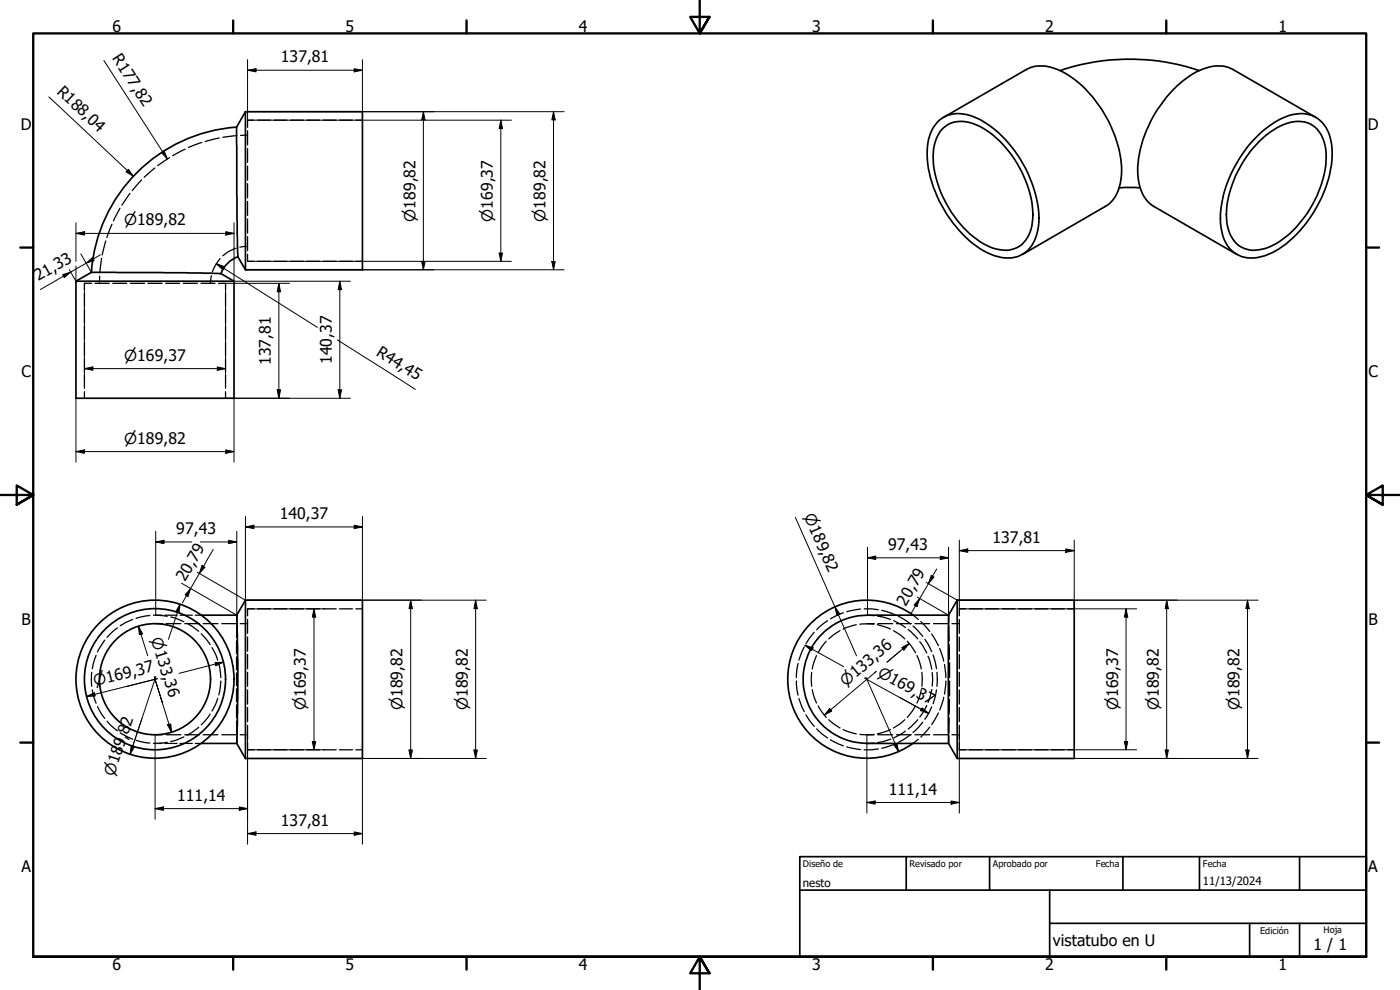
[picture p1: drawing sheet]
<svg xmlns="http://www.w3.org/2000/svg" width="420mm" height="297mm" viewBox="0 0 420 297" stroke-linecap="round" stroke-linejoin="round" font-family="sans-serif">
<!-- layer: Oculto (ISO) -->
<g fill="none" stroke="#000" stroke-width=".38">
<path d="M74.3 39.2v4.3M76.3 36.1h-2v2.1M77.3 36.1h3.9M82.2 36.1h3.9M87.1 36.1h4M92 36.1h3.9M97 36.1h3.9M101.9 36.1h3.9M106.8 36.1h2M39 58l-2.4 3.6M42.5 54l-2.8 3.2M46.5 50.4l-3.3 2.8"/>
<path d="M50.9 47.3l-3.6 2.4M55.6 44.8l-3.8 1.9M60.6 42.8l-4 1.4M65.8 41.4l-4.2 1.1M71.1 40.7l-4.2 .5M74.3 40.6h-2.1M74.3 44.6v4.2M74.3 49.8v4.3M74.3 55.1v4.3M30.5 77.5l-.5 4.3M31.7 72.3l-1 4.2M33.6 67.3l-1.5 4"/>
<path d="M36 62.5l-2 3.8M66 77.6l-1.1 1.6-1.1 2.4M70.9 74.5l-2.4 1.1-1.6 1.2M74.3 73.9l-2.3 .3M74.3 60.4v4.2M74.3 65.7v4.3M74.3 71v4.2M74.3 76.3v2.1h2M77.3 78.4h3.9M82.2 78.4h3.9M87.1 78.4h4M92 78.4h3.9"/>
<path d="M97 78.4h3.9M101.9 78.4h3.9M106.8 78.4h2M25.3 88v3.9M25.3 92.9v3.9M25.3 97.8v4M27.5 85h-2.2v2M28.5 85h4.3M29.9 82.9l-.1 2.1M33.8 85h4.2M39.1 85h4.3M44.4 85h4.2"/>
<path d="M49.7 85h4.2M55 85h4.2M60.3 85h4.2M63.4 82.7l-.2 2.3M65.6 85h2.1v2M67.7 88v3.9M67.7 92.9v3.9M67.7 97.8v4M25.3 102.7v4M25.3 107.7v3.9M25.3 112.6v3.9M25.3 117.5v2"/>
<path d="M67.7 102.7v4M67.7 107.7v3.9M67.7 112.6v3.9M67.7 117.5v2M28.8 196.6l-1.1 4M31.4 192.1l-2.1 3.5M35.2 188.4l-3.1 2.8M39.8 185.9l-3.7 1.9M45 184.6l-4.2 .9M46 184.6l4.2 .3M46.5 187.1h2.3M46.7 184.6h1.9"/>
<path d="M49.5 184.6h3.6M49.8 187.1h4.5M51.2 185.2l4 1.3M54 184.6h3.7M55.4 187.1h4.5M56.1 187l3.5 2.4M58.6 184.6h1.9M60.4 190.2l2.7 3.2M61 187.1h4.4M63.6 194.3l1.2 2.2 .5 1.6M65.7 199.1l.6 4.2M66.5 187.1h4.5"/>
<path d="M71 192.3v3.8M71 197.1v3.9M71.1 184.6v1.9M71.1 187.5l-.1 3.8M72.1 187.1h2.2M74.3 185.9v4.1M74.3 191.1v4.3M74.3 196.4v4.2M76.3 182.7h-2v2.1M77.3 182.7h3.9M82.2 182.7h3.9M87.1 182.7h4"/>
<path d="M92 182.7h3.9M97 182.7h3.9M101.9 182.7h3.9M106.8 182.7h2M239.5 199.1l-.4 1.9-.1 2.3M241.4 194.1l-1.6 3.9M244.3 189.7l-2.4 3.5M245 196.7l-.8 2.1-.4 1.9M248 192.4l-2.4 3.4M248.3 186.2l-3.2 2.8M252.1 189.2l-3.4 2.5M253.1 183.9l-3.9 1.8"/>
<path d="M257 187.4l-4 1.4M258.1 187.3h4.2M258.3 182.7l-4.2 .9M259.3 182.7l4.3 .2M260.2 187.1h2.2M260.3 184.6l2.1 .1M263.3 187.4l3.9 1.4M263.3 184.8l4 1.1M263.5 187.1h4.4M264.6 183.1l4.1 1.4M268.2 189.2l2.1 1.3 1.2 1.2M268.2 186.2l3.5 2.1"/>
<path d="M269 187.1h4.5M269.6 184.9l3.6 2.3M272.3 192.4l2.5 3.4M272.5 188.8l2.9 2.9M274 187.9l2.9 3M274.1 184.6l1.5 1.3M274.6 187.1h4.4M275.2 196.7l.8 2.1 .5 1.9M276 192.5l2.1 3.4M276.4 186.5l2.6 3M277.6 191.8l2 3.7M278.5 196.9l1.2 3.9"/>
<path d="M279.6 190.2l2 3.5M280 196.5l1.1 4.1M280.2 187.1h4.4M282 194.6l1.2 3.8M283.5 199.4l.3 3.9M284.7 184.6v2.2M284.8 187.9l.1 4.4M284.9 193.4v4.4M285 198.9v4.3M285.7 187.1h2.2M287.9 185.9v4.1M287.9 191.1v4.3"/>
<path d="M287.9 196.4v4.2M289.9 182.7h-2v2.1M290.9 182.7h3.9M295.8 182.7h3.9M300.7 182.7h4M305.6 182.7h4M310.6 182.7h3.9M315.5 182.7h3.9M320.4 182.7h2M27.6 201.7v4.2M27.7 207l1.1 4M29.3 212l2.1 3.6"/>
<path d="M32.1 216.4l1 1.1 2.1 1.8M36.1 219.9l3.7 1.9M59.6 218.2l-3.5 2.4M63.1 214.2l-2.7 3.3M65.3 209.5l-.5 1.7-1.2 2.1M66.3 204.3l-.6 4.2M71 201.9v3.8M71 206.7v3.9M71 211.5v3.9M71 216.3l.1 3.8M74.3 201.7v4.2M74.3 207v4.3"/>
<path d="M74.3 212.3v4.2M74.3 217.6v4.2M239 204.3l.1 2.4 .4 1.9M239.8 209.6l1.6 3.9M241.9 214.5l2.4 3.4M243.6 201.7v4.2M243.8 206.9l.4 1.9 .8 2.1M245.1 218.7l3.2 2.7M245.6 211.8l2.4 3.5M248.7 215.9l3.4 2.5M253 218.9l4 1.3M267.2 218.9l-3.9 1.3"/>
<path d="M271.5 215.9l-1.2 1.2-2.1 1.3M271.7 219.4l-3.5 2M274.8 211.8l-2.5 3.5M275.4 215.9l-2.9 2.8M276.5 206.9l-.5 1.9-.8 2.1M276.7 201.7v4.2M276.9 216.7l-2.9 3.1M278.1 211.7l-2.1 3.4M279 218.2l-2.6 3M279.6 212.1l-2 3.7M279.7 206.9l-1.2 3.8M279.8 201.8v4.1"/>
<path d="M281.1 207l-1.1 4.1M281.2 201.7v4.2M281.6 213.9l-2 3.5M283.2 209.2l-1.2 3.8M283.8 204.3l-.3 4M284.9 215.4l-.1 4.4M284.9 209.9v4.3M285 204.4v4.4M287.9 201.7v4.2M287.9 207v4.3M287.9 212.3v4.2M287.9 217.6v4.2"/>
<path d="M40.8 222.1l4.2 .8M46.5 220.5h2.3M46.7 223.1h1.9M49.5 223.1h3.6M49.8 220.5h4.5M50.2 222.7l-4.2 .3M54 223.1h3.7M55.2 221.1l-4 1.4M55.4 220.5h4.5M58.6 223.1h1.9M61 220.5h4.4M66.5 220.5h4.5"/>
<path d="M71.1 221.1v2M72.1 220.5h2.2M74.3 222.9v2.1h2M77.3 225h3.9M82.2 225h3.9M87.1 225h4M92 225h3.9M97 225h3.9M101.9 225h3.9M106.8 225h2M249.2 222l3.9 1.8M254.1 224.1l4.2 .8"/>
<path d="M258.1 220.3h4.2M260.2 220.5h2.2M262.4 222.9l-2.1 .2M263.5 220.5h4.4M263.6 224.7l-4.3 .3M267.3 221.8l-4 1M268.7 223.2l-4.1 1.3M269 220.5h4.5M273.2 220.5l-3.6 2.2M274.6 220.5h4.4M275.6 221.8l-1.5 1.3M280.2 220.5h4.4"/>
<path d="M284.7 220.8v2.3M285.7 220.5h2.2M287.9 222.9v2.1h2M290.9 225h3.9M295.8 225h3.9M300.7 225h4M305.6 225h4M310.6 225h3.9M315.5 225h3.9M320.4 225h2"/>
</g>
<g fill="#000">
<circle cx="71.1" cy="184.6" r=".19"/>
<circle cx="284.7" cy="184.6" r=".19"/>
<circle cx="71.1" cy="223.1" r=".19"/>
<circle cx="284.7" cy="223.1" r=".19"/>
</g>
<!-- layer: Visible (ISO) -->
<g fill="none" stroke="#000" stroke-width=".51">
<path d="M71 38.1a47 47 0 0 0-43.6 43.6M73.7 33.5l-2.7 4.6 .4 38.9 2.3 3.9M73.7 33.5v47.4M73.7 33.5h35.1v47.4h-35.1M281.3 36.7a9.5 9.5 0 0 1 10.7-1.7 33.8 33.8 0 0 1 17.6 19.6 24.8 24.8 0 0 1 1.3 16.5 8.8 8.8 0 0 1-11.3 5.9 26.7 26.7 0 0 1-14.5-11.4 32.2 32.2 0 0 1-6.5-23.6l1.1-3zM282.8 38.7a8.8 8.8 0 0 1 10.2-1.2 30.6 30.6 0 0 1 14.8 16.7 23.1 23.1 0 0 1 1.3 15.5 7.9 7.9 0 0 1-10.1 5 25.9 25.9 0 0 1-14.2-12.2 28.5 28.5 0 0 1-4.4-18.7l.9-2.9zM283.1 35.2l24.9-14.3a11.2 11.2 0 0 1 10.5 .4 35.5 35.5 0 0 1 16.5 20.8 22.2 22.2 0 0 1 .3 15.8l-1 1.6a7.3 7.3 0 0 1-2.6 2.5l-24.8 14.3M318.2 21.2a65 65 0 0 1 41.7 0M394.9 35.2l-24.8-14.3a11.3 11.3 0 0 0-10.6 .4 36.1 36.1 0 0 0-16.5 20.8 22.6 22.6 0 0 0-.2 15.8l1.5 2.4 1.3 1.2 25.6 14.8M335.9 56.4h6.3M376.4 41.8a25 25 0 0 1 11.7-7.5 9 9 0 0 1 11.3 7.7 29.8 29.8 0 0 1-4 19.8 31.4 31.4 0 0 1-15.9 15 9.4 9.4 0 0 1-11.1-3 18 18 0 0 1-1.6-13.6 38.7 38.7 0 0 1 9.6-18.4zM378 42.3a17.4 17.4 0 0 1 11.9-5.9 8 8 0 0 1 7.8 7.4 27.7 27.7 0 0 1-4.4 18.7 26.9 26.9 0 0 1-13.3 12 8.2 8.2 0 0 1-10.2-3.1 18 18 0 0 1-.5-14.6 35.2 35.2 0 0 1 8.7-14.5z"/>
<path d="M71.4 77a8.5 8.5 0 0 0-5.1 5.1M22.8 84.4h47.4M66.3 82.1l-10.4-.3-28.5-.1-4.6 2.7v35.1h47.4v-35.1M66.3 82.1l3.9 2.3M60.5 184.6h10.6M71.1 184.6l.3 13.6-.3 24.9M73.7 180.1v47.5M73.7 180.1h35.1v47.5h-35.1M73.7 180.1l-2.6 4.5M274 184.6a23.7 23.7 0 0 0-37.6 19.2 23.7 23.7 0 0 0 37.6 19.2M284.7 184.6h-24.4a19.2 19.2 0 0 0-19.3 19.2 19.2 19.2 0 0 0 19.3 19.3h24.4M284.7 184.6v38.5"/>
<path d="M287.3 180.1h35.1v47.5h-35.1l-2.6-4.5M287.3 180.1v47.5M287.3 180.1l-2.6 4.5M60.5 223.1h10.6M71.1 223.1l2.6 4.5"/>
<circle cx="46.5" cy="203.8" r="23.7"/>
<circle cx="46.5" cy="203.8" r="21.2"/>
<circle cx="46.5" cy="203.8" r="16.7"/>
</g>
<!-- layer: Borde (ISO) -->
<g fill="none" stroke="#000" stroke-width=".7">
<path d="M70 6.1v3.9M140 6.1v3.9M210 0v10l-2.9-4.9h5.8l-2.9 4.9 2.9-4.9M280 6.1v3.9M350 6.1v3.9M6.1 74.3h3.9M410 74.3h3.9M0 148.5h10l-5-2.8v5.7l5-2.9-5 2.9M420 148.5h-10l5-2.8v5.7l-5-2.9 5 2.9M6.1 222.8h3.9M410 222.8h3.9M10 287.1v-277.1h400v277.1h-400h400"/>
<path d="M70 287.1v3.8M140 287.1v3.8M212.9 292l-2.9-4.9 2.9 4.9h-5.8l2.9-4.9v9.9M280 287.1v3.8M350 287.1v3.8"/>
</g>
<path d="M240 257h170v30.1h-170zM272 257v10.1M297 257v10.1M337 257v10.1M360 257v10.1M390 257v10.1M240 267.1h170M315 277h95M315 267.1v20M375 277v10.1M390 277v10.1" fill="none" stroke="#000" stroke-width=".51"/>
<!-- layer: Cota (ISO) -->
<g fill="none" stroke="#000" stroke-width=".3">
<path d="M31.2 18.1l19 29.6M74.3 17.9v18.2h79.2M108.8 17.9v18.2M14.7 29.1l25.3 23.8M73.7 33.5h95.6M74.3 21.1l2.5-.5v1zM74.3 21.1h34.5M106.3 20.6l2.5 .5-2.5 .5zM127.1 33.5l.5 2.5h-1zM127.1 33.5v47.4M150.3 36.1l.5 2.5h-1zM150.3 36.1v42.3"/>
<path d="M166.1 33.5l.5 2.5h-1zM166.1 33.5v47.4M38.5 50.8l1.5 2.1-2.2-1.4zM48.5 45.8l.8-.5 .9 2.4zM22.8 70l2.5-.5v1zM22.8 66.9v11.5M22.8 79.8v4.6l-2-3.5M22.8 70h47.4M24.3 76.2l3.1 5.5M25.8 79l1.9-1.7 .6 .9zM30.2 76.4l-18.1 10.5M64.9 79.1l2.4 .9-.6 .9z"/>
<path d="M64.9 79.1l30.3 19.1M67.8 69.5l2.4 .5-2.4 .5zM70.2 66.9v17.5h35M74.3 78.4h79.2M126.6 78.5h1l-.5 2.4zM149.8 75.9h1l-.5 2.5zM165.6 78.5h1l-.5 2.4zM18.8 82.4l2.4-.8-1.9 1.7zM25.3 85v28.8M73.7 80.9h95.6M83.7 85l.5 2.6h-1zM83.7 85v34.5"/>
<path d="M86.9 85h-19.2v28.8M102 84.4l.5 2.5h-1zM102 84.4v35.1M22.8 119.5v19.2M25.3 110.6l2.6-.5v1zM25.3 110.6h42.4M65.2 110.1l2.5 .5-2.5 .5zM67.7 119.5h37.5M70.2 119.5v19.2M83.2 117h1l-.5 2.5zM101.2 102l23.5 14.8M101.5 117h1l-.5 2.5z"/>
<path d="M22.8 135.5l2.5-.5v1zM22.8 135.5h47.4M67.8 135l2.4 .5-2.4 .5zM46.7 159.4v25.2M71.1 159.4v25.2l-16.6-9.6M73.7 158.1l2.5-.5v1zM73.7 158.1h35.1M73.7 154.9v25.2M106.3 157.6l2.5 .5-2.5 .5zM108.8 154.9v25.2M238.7 155.2l18.3 41.6M46.7 162.6l2.5-.5v1z"/>
<path d="M46.7 162.6h10.8M57.2 176.6l-.8 2.4-.8-.5zM59.2 171.7l14.5 8.4M60.1 162.6h11M60.6 169.7l.9 .5-1.7 1.9zM64 164.8l-9.3 16.1M68.6 162.1l2.5 .5-2.5 .5zM260.3 167.4l2.5-.5v1zM260.3 167.4h24.4M260.3 164.2v20.4M276 179.6l-.8 2.4-.9-.5zM277.9 174.7l9.4 5.4h90.3"/>
<path d="M279.5 172.7l.8 .5-1.7 1.9zM281.1 170.7l-7.6 13.2M282.2 166.9l2.5 .5-2.5 .5zM284.7 164.2v20.4l-9.4-5.4M287.9 165.2l2.5-.5v1zM287.9 162v20.7h53.2M287.9 165.2h34.5M319.8 164.7l2.6 .5-2.6 .5zM322.4 162v20.7M41.5 187.9l1.3 2.3-1 .2zM41.5 187.9l2.8 8.8M54 181.3l-.3 2.5-.9-.3z"/>
<path d="M54 181.3l-3.5 10.5M64.5 198.8l2.6-.1-2.3 1.1zM67.1 198.7l-13.4 3.3M73.7 180.1h72.2M74.3 182.7h23.1M94.2 182.7l.5 2.5h-1zM94.2 182.7v42.3M123.3 180.1l.5 2.5h-1.1zM123.3 180.1v47.5M142.7 180.1l.6 2.5h-1.1zM142.7 180.1v47.5M241.6 193.6l2.4 .8-.5 .8z"/>
<path d="M241.6 193.6l11.6 6.4M250.6 182.1l1.4 2.1-.9 .4zM270.6 194.3l2.3-1.2-1.6 2zM272.9 193.1l-6.7 5.6M337.9 182.7l.6 2.5h-1.1zM337.9 182.7v42.3M350.1 180.1l.5 2.5h-.9zM350.1 180.1v47.5M374.4 180.1l.5 2.5h-1zM374.4 180.1v47.5M26 209l2.3-1.1 .3 .9zM38 206l9.2-2.4-21.2 5.4"/>
<path d="M46.8 202.9l-7.4 22.2M48.8 210.9l-2.5-7.8 5.2 16.7M50.3 217.5l.9-.3 .3 2.6zM249 212.6l.6 .7-2.2 1.3zM259.4 203.4l19.3 10.6M259.8 203.1l9.9 22.4M262.4 201.9l.6-.4-15.6 13.1M270.1 209.3l8.7 4.8M276.7 212.4l2 1.6-2.4-.8zM39.4 223.8l.9 .3-1.2 2.2zM39.8 224l-.7 2.3M46.5 220.5v25.3"/>
<path d="M73.7 227.6h72.2M74.3 220.5v32.8M74.3 225h23.1M93.7 222.5h1l-.5 2.5zM108.8 225v28.3M122.7 225h1.1l-.5 2.6zM142.2 225h1.1l-.6 2.6zM260.2 220.5v23.5M268.2 223.4l1-.3 .5 2.4zM287.3 227.6h90.3M287.9 225h53.2M287.9 220.5v23.5"/>
<path d="M337.4 222.5h1.1l-.6 2.5zM349.7 225h.9l-.5 2.6zM373.9 225h1l-.5 2.6zM46.5 242.6l2.5-.5v1zM46.5 242.6h27.8M71.8 242.1l2.5 .5-2.5 .5zM74.3 250.1l2.5-.5v1zM74.3 250.1h34.5M106.3 249.6l2.5 .5-2.5 .5zM260.2 240.8l2.4-.5v1zM260.2 240.8h27.7M285.4 240.3l2.5 .5-2.5 .5z"/>
</g>
<g fill="#000">
<path d="M74.3 21.1l2.5-.5v1zM106.3 20.6l2.5 .5-2.5 .5zM127.1 33.5l.5 2.5h-1zM150.3 36.1l.5 2.5h-1zM166.1 33.5l.5 2.5h-1zM38.5 50.8l1.5 2.1-2.2-1.4zM48.5 45.8l.8-.5 .9 2.4zM22.8 70l2.5-.5v1zM25.8 79l1.9-1.7 .6 .9zM64.9 79.1l2.4 .9-.6 .9zM67.8 69.5l2.4 .5-2.4 .5zM126.6 78.5h1l-.5 2.4z"/>
<path d="M149.8 75.9h1l-.5 2.5zM165.6 78.5h1l-.5 2.4zM18.8 82.4l2.4-.8-1.9 1.7zM83.7 85l.5 2.6h-1zM102 84.4l.5 2.5h-1zM25.3 110.6l2.6-.5v1zM65.2 110.1l2.5 .5-2.5 .5zM83.2 117h1l-.5 2.5zM101.5 117h1l-.5 2.5zM22.8 135.5l2.5-.5v1zM67.8 135l2.4 .5-2.4 .5zM73.7 158.1l2.5-.5v1z"/>
<path d="M106.3 157.6l2.5 .5-2.5 .5zM46.7 162.6l2.5-.5v1zM57.2 176.6l-.8 2.4-.8-.5zM60.6 169.7l.9 .5-1.7 1.9zM68.6 162.1l2.5 .5-2.5 .5zM260.3 167.4l2.5-.5v1zM279.5 172.7l.8 .5-1.7 1.9zM282.2 166.9l2.5 .5-2.5 .5zM287.9 165.2l2.5-.5v1zM319.8 164.7l2.6 .5-2.6 .5zM41.5 187.9l1.3 2.3-1 .2zM54 181.3l-.3 2.5-.9-.3z"/>
<path d="M64.5 198.8l2.6-.1-2.3 1.1zM94.2 182.7l.5 2.5h-1zM123.3 180.1l.5 2.5h-1.1zM142.7 180.1l.6 2.5h-1.1zM241.6 193.6l2.4 .8-.5 .8zM250.6 182.1l1.4 2.1-.9 .4zM270.6 194.3l2.3-1.2-1.6 2zM276 179.6l-.8 2.4-.9-.5zM337.9 182.7l.6 2.5h-1.1zM350.1 180.1l.5 2.5h-.9zM374.4 180.1l.5 2.5h-1zM26 209l2.3-1.1 .3 .9z"/>
<path d="M50.3 217.5l.9-.3 .3 2.6zM249 212.6l.6 .7-2.2 1.3zM276.7 212.4l2 1.6-2.4-.8zM39.4 223.8l.9 .3-1.2 2.2zM93.7 222.5h1l-.5 2.5zM122.7 225h1.1l-.5 2.6zM142.2 225h1.1l-.6 2.6zM268.2 223.4l1-.3 .5 2.4zM337.4 222.5h1.1l-.6 2.5zM349.7 225h.9l-.5 2.6zM373.9 225h1l-.5 2.6zM46.5 242.6l2.5-.5v1z"/>
<path d="M71.8 242.1l2.5 .5-2.5 .5zM74.3 250.1l2.5-.5v1zM106.3 249.6l2.5 .5-2.5 .5zM260.2 240.8l2.4-.5v1zM285.4 240.3l2.5 .5-2.5 .5z"/>
</g>
<g font-size="4.8">
<text x="33.7" y="9.6">6</text>
<text x="103.7" y="9.6">5</text>
<text x="173.7" y="9.6">4</text>
<text x="243.7" y="9.6">3</text>
<text x="313.7" y="9.6">2</text>
<text x="383.7" y="9.6">1</text>
<text x="33.6" y="17.5" transform="rotate(57 33.6 17.5)">R177,82</text>
<text x="84.3" y="18.7">137,81</text>
<text x="16.8" y="27.8" transform="rotate(43 16.8 27.8)">R188,04</text>
<text x="6.2" y="38.9">D</text>
<text x="410.5" y="38.9">D</text>
<text x="11.6" y="84.4" transform="rotate(-30 11.6 84.4)">21,33</text>
<text x="112.6" y="106.4" transform="rotate(32 112.6 106.4)">R44,45</text>
<text x="6.4" y="113.1">C</text>
<text x="81.3" y="109.5" transform="rotate(-90 81.3 109.5)">137,81</text>
<text x="99.6" y="109.2" transform="rotate(-90 99.6 109.2)">140,37</text>
<text x="410.7" y="113.1">C</text>
<text x="83.9" y="155.7">140,37</text>
<text x="52.9" y="160.2">97,43</text>
<text x="266.5" y="165">97,43</text>
<text x="297.9" y="162.8">137,81</text>
<text x="55.6" y="174.7" transform="rotate(-60 55.6 174.7)">20,79</text>
<text x="271.8" y="182" transform="rotate(-60 271.8 182)">20,79</text>
<text x="6.4" y="187.4">B</text>
<text x="410.7" y="187.4">B</text>
<text x="266.8" y="238.4">111,14</text>
<text x="53.1" y="240.2">111,14</text>
<text x="84.3" y="247.8">137,81</text>
<text x="6.4" y="261.7">A</text>
<text x="410.7" y="261.7">A</text>
<text x="316" y="283.8">vistatubo en U</text>
<text x="394.2" y="285">1 / 1</text>
<text x="33.7" y="290.9">6</text>
<text x="103.7" y="290.9">5</text>
<text x="173.7" y="290.9">4</text>
<text x="243.7" y="290.9">3</text>
<text x="313.7" y="290.9">2</text>
<text x="383.7" y="290.9">1</text>
</g>
<g font-size="4.6">
<text x="37.3" y="67.6">⌀189,82</text>
<text x="124.7" y="66.5" transform="rotate(-90 124.7 66.5)">⌀189,82</text>
<text x="147.9" y="66.5" transform="rotate(-90 147.9 66.5)">⌀169,37</text>
<text x="163.7" y="66.5" transform="rotate(-90 163.7 66.5)">⌀189,82</text>
<text x="37.3" y="108.2">⌀169,37</text>
<text x="37.3" y="133.1">⌀189,82</text>
<text x="241.2" y="154.9" transform="rotate(66 241.2 154.9)">⌀189,82</text>
<text x="45.3" y="191.8" transform="rotate(73 45.3 191.8)">⌀133,36</text>
<text x="263.1" y="202.7" transform="rotate(29 263.1 202.7)">⌀169,37</text>
<text x="28.4" y="205.9" transform="rotate(-14 28.4 205.9)">⌀169,37</text>
<text x="253.8" y="206" transform="rotate(-40 253.8 206)">⌀133,36</text>
<text x="91.8" y="213.1" transform="rotate(-90 91.8 213.1)">⌀169,37</text>
<text x="120.8" y="213.1" transform="rotate(-90 120.8 213.1)">⌀189,82</text>
<text x="140.4" y="213.1" transform="rotate(-90 140.4 213.1)">⌀189,82</text>
<text x="335.5" y="213.1" transform="rotate(-90 335.5 213.1)">⌀169,37</text>
<text x="347.8" y="213.1" transform="rotate(-90 347.8 213.1)">⌀189,82</text>
<text x="372" y="213.1" transform="rotate(-90 372 213.1)">⌀189,82</text>
<text x="34.2" y="233.1" transform="rotate(-72 34.2 233.1)">⌀189,82</text>
</g>
<g font-size="3.4">
<text x="241" y="266">nesto</text>
<text x="361" y="265.5">11/13/2024</text>
</g>
<g font-size="2.7">
<text x="241" y="260.2">Diseño de</text>
<text x="273" y="260.1">Revisado por</text>
<text x="298" y="260.1">Aprobado por</text>
<text x="328.9" y="260.1">Fecha</text>
<text x="361" y="260.1">Fecha</text>
<text x="378.2" y="280.3">Edición</text>
<text x="397.2" y="280">Hoja</text>
</g>
</svg>
